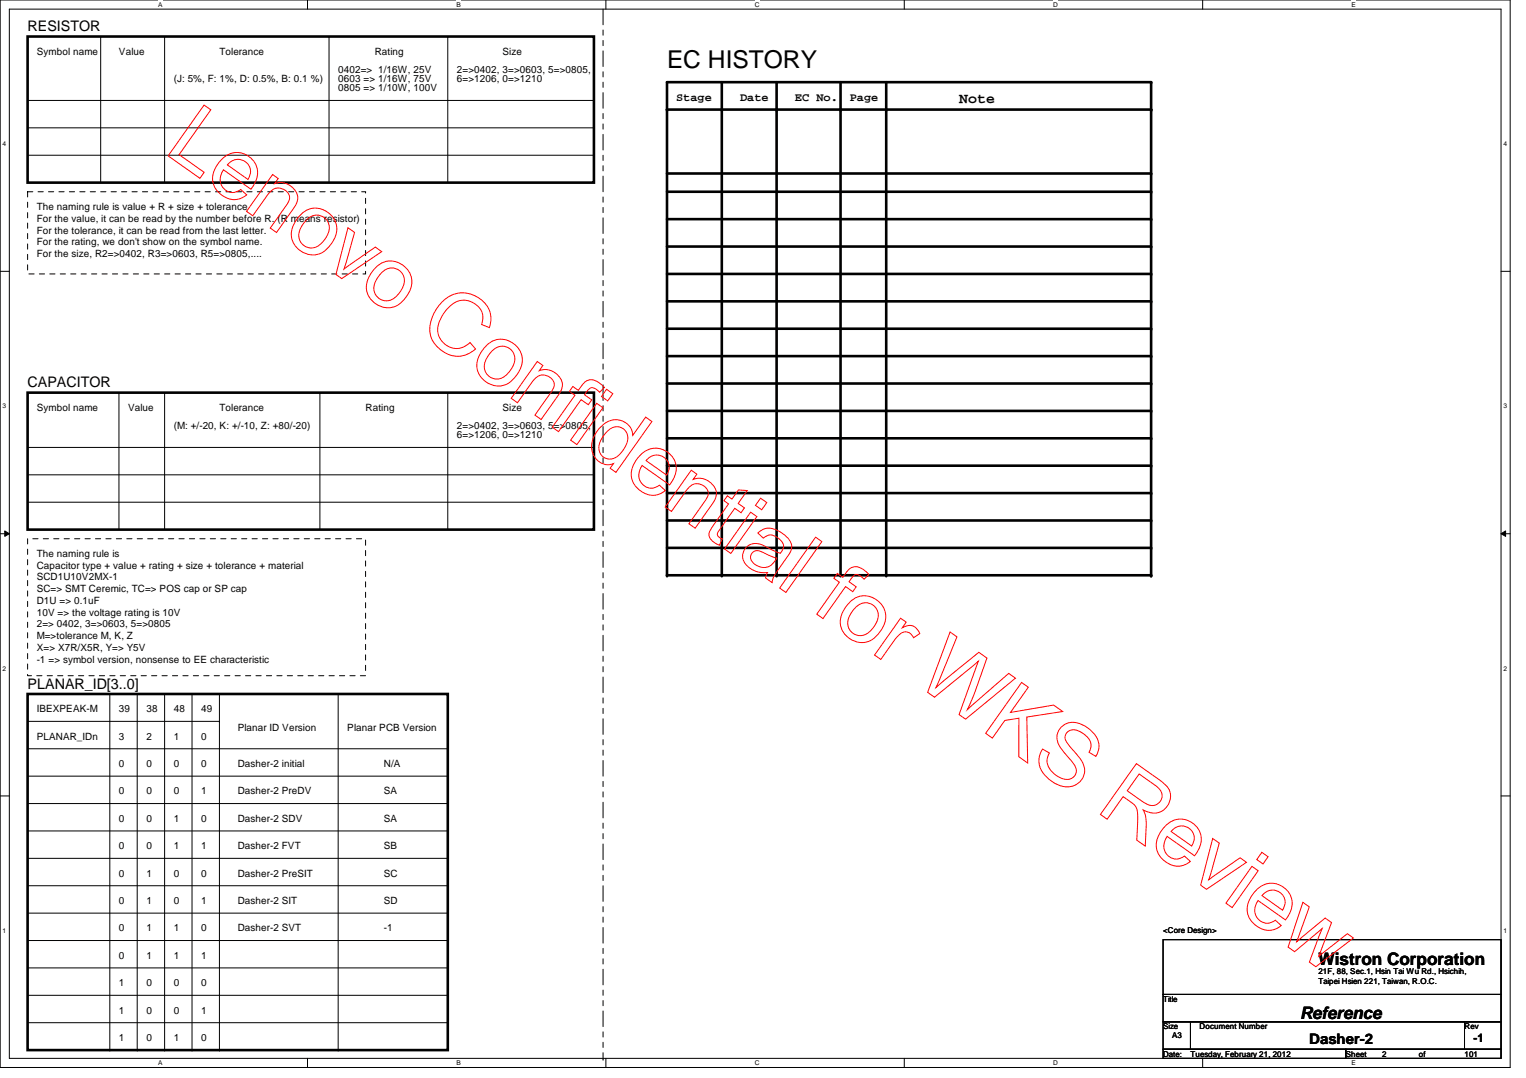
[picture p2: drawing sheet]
<svg xmlns="http://www.w3.org/2000/svg" width="297mm" height="210mm" viewBox="0 0 297 210" stroke-linecap="round" stroke-linejoin="round" font-family="sans-serif">
<path d="M0 0h294v207.9h-294zM1.8 1.8h290.4v204.3h-290.4z" fill="none" stroke="#000" stroke-width=".19"/>
<g fill="#fff">
<path d="M30.8 .2h.8v1.4h-.8z"/>
<path d="M30.8 206.2h.8v1.4h-.8z"/>
</g>
<path d="M59.9 0v1.8M59.9 206.1v1.8" fill="none" stroke="#000" stroke-width=".19"/>
<g fill="#fff">
<path d="M88.9 .2h.8v1.4h-.8z"/>
<path d="M88.9 206.2h.8v1.4h-.8z"/>
</g>
<path d="M117.9 0v1.8M117.9 206.1v1.8" fill="none" stroke="#000" stroke-width=".19"/>
<g fill="#fff">
<path d="M146.9 .2h.9v1.4h-.9z"/>
<path d="M146.9 206.2h.9v1.4h-.9z"/>
</g>
<path d="M176 0v1.8M176 206.1v1.8" fill="none" stroke="#000" stroke-width=".19"/>
<g fill="#fff">
<path d="M205 .2h.9v1.4h-.9z"/>
<path d="M205 206.2h.9v1.4h-.9z"/>
</g>
<path d="M234.1 0v1.8M234.1 206.1v1.8" fill="none" stroke="#000" stroke-width=".19"/>
<g fill="#fff">
<path d="M263.1 .2h.8v1.4h-.8z"/>
<path d="M263.1 206.2h.8v1.4h-.8z"/>
<path d="M.5 27.3h.7v1.4h-.7z"/>
<path d="M292.6 27.3h.7v1.4h-.7z"/>
<path d="M.5 78.4h.7v1.4h-.7z"/>
<path d="M292.6 78.4h.7v1.4h-.7z"/>
</g>
<path d="M0 52.8h1.8M292.2 52.8h1.8" fill="none" stroke="#000" stroke-width=".19"/>
<g fill="#fff">
<path d="M.5 129.5h.7v1.4h-.7z"/>
<path d="M292.6 129.5h.7v1.4h-.7z"/>
</g>
<path d="M0 103.9h1.8M.9 103.4l.9 .5-.9 .5zM292.2 103.9l.9-.5v1zM292.2 103.9h1.8" fill="none" stroke="#000" stroke-width=".19"/>
<path d="M.9 103.4l.9 .5-.9 .5zM292.2 103.9l.9-.5v1z" fill="#000"/>
<g fill="#fff">
<path d="M.5 180.5h.7v1.4h-.7z"/>
<path d="M292.6 180.5h.7v1.4h-.7z"/>
</g>
<g fill="none" stroke="#000" stroke-width=".19">
<path d="M5.4 19.6h110.2M19.6 7.1h.1M19.6 7.1v28.5M32 7.1h.1M32 7.1v28.5M64 7.1h.1M64 7.1v28.5M87.2 7.1h.1M87.2 7.1v28.5M115.6 19.6h.1M5.4 24.9h110.2M5.4 30.2h110.2"/>
<path d="M115.6 24.9h.1M115.6 30.2h.1M23.2 76.5h.1M23.2 76.5v26.6M32 76.5h.1M32 76.5v26.6M62.3 76.5h.1M62.3 76.5v26.6M87.2 76.5h.1M87.2 76.5v26.6M5.4 97.8h110.2M5.4 87.1h110.2"/>
<path d="M5.4 92.5h110.2M115.6 97.8h.1M115.6 87.1h.1M115.6 92.5h.1M21.4 135.1v69.4M26.7 135.1v69.4M32 135.1v69.4M37.4 135.1v69.4M42.7 135.1v69.4M65.8 135.1v69.4M0 155h1.8M5.4 140.5h37.3"/>
<path d="M5.4 151.1h81.8M5.4 156.5h81.8M5.4 145.8h81.8M42.7 140.5h.1M87.2 151.1h.1M87.2 156.5h.1M87.2 145.8h.1M292.2 155h1.8M5.4 167.1h81.8M5.4 172.5h81.8M5.4 177.8h81.8M5.4 161.8h81.8"/>
<path d="M87.2 167.1h.1M87.2 172.5h.1M87.2 177.8h.1M87.2 161.8h.1M5.4 183.1h81.8M5.4 188.5h81.8M5.4 193.8h81.8M5.4 199.1h81.8M87.2 183.1h.1M87.2 188.5h.1M87.2 193.8h.1M87.2 199.1h.1"/>
<path d="M226.4 183h65.8v10.6h-65.8zM226.4 193.6h65.8v5.4h-65.8zM226.4 199h5.3v5.3h-5.3zM231.7 199h53.4v5.3h-53.4zM285.1 199h7.1v5.3h-7.1zM21.4 204.5h.1M26.7 204.5h.1M32 204.5h.1M37.4 204.5h.1M42.7 204.5h.1M65.8 204.5h.1M226.4 204.3h35.6v1.8h-35.6z"/>
<path d="M262 204.3h30.2v1.8h-30.2z"/>
</g>
<path d="M117.4 1.8v204.4M117.4 206.2h.1" fill="none" stroke="#000" stroke-width=".19" stroke-dasharray="3 1 1 1 1 1"/>
<g fill="none" stroke="#000" stroke-width=".51">
<path d="M5.4 7.1h110.2v28.5h-110.2zM129.8 16h94.3v96h-94.3zM140.5 16v96M151.2 16v96M163.6 16v96M172.5 16v96M129.8 21.3h94.3M129.8 33.8h94.3M129.8 37.3h94.3M129.8 48h94.3M129.8 53.3h94.3M129.8 42.7h94.3"/>
<path d="M129.8 58.7h94.3M5.4 76.5h110.2v26.6h-110.2zM129.8 64h94.3M129.8 69.3h94.3M129.8 74.7h94.3M129.8 80h94.3M129.8 85.3h94.3M129.8 90.7h94.3M129.8 96h94.3M129.8 101.3h94.3M129.8 106.7h94.3M5.4 135.1h81.8v69.4h-81.8z"/>
</g>
<path d="M5.4 37.3h65.8v16h-65.8zM5.4 104.9h65.8v26.7h-65.8z" fill="none" stroke="#000" stroke-width=".19" stroke-dasharray="1 1 1 1 1 1 1 1"/>
<g fill="#000">
<circle cx="224.1" cy="16" r=".25"/>
<circle cx="129.8" cy="21.3" r=".25"/>
<circle cx="140.5" cy="21.3" r=".25"/>
<circle cx="151.2" cy="21.3" r=".25"/>
<circle cx="163.6" cy="21.3" r=".25"/>
<circle cx="172.5" cy="21.3" r=".25"/>
<circle cx="224.1" cy="21.3" r=".25"/>
<circle cx="224.1" cy="33.8" r=".25"/>
<circle cx="224.1" cy="37.3" r=".25"/>
<circle cx="224.1" cy="48" r=".25"/>
<circle cx="224.1" cy="53.3" r=".25"/>
<circle cx="224.1" cy="42.7" r=".25"/>
<circle cx="224.1" cy="58.7" r=".25"/>
<circle cx="224.1" cy="74.7" r=".25"/>
<circle cx="224.1" cy="64" r=".25"/>
<circle cx="224.1" cy="69.3" r=".25"/>
<circle cx="224.1" cy="90.7" r=".25"/>
<circle cx="224.1" cy="96" r=".25"/>
<circle cx="224.1" cy="80" r=".25"/>
<circle cx="224.1" cy="85.3" r=".25"/>
<circle cx="129.8" cy="112" r=".25"/>
<circle cx="140.5" cy="112" r=".25"/>
<circle cx="151.2" cy="112" r=".25"/>
<circle cx="163.6" cy="112" r=".25"/>
<circle cx="172.5" cy="112" r=".25"/>
<circle cx="224.1" cy="101.3" r=".25"/>
<circle cx="224.1" cy="112" r=".25"/>
<circle cx="224.1" cy="106.7" r=".25"/>
</g>
<g fill="none" stroke="#f00" stroke-width=".19">
<path d="M39.7 20.5l1.3 .9-6.1 8.7 4.8 3.5-.8 1.1-6.2-4.3zM43.3 30.9a4 4 0 0 1 5.6 0 4 4 0 0 1 .2 5.6l-.3 .3-5.3-3.7a2.62 2.62 0 0 0-.4 2.9 2.62 2.62 0 0 0 2.6 1.4l1.2-.5 1.1 1a4.1 4.1 0 0 1-6.6-3.1 5.7 5.7 0 0 1 1.9-3.9zM44.6 31.8a2.44 2.44 0 0 1 3.3-.2 2.44 2.44 0 0 1 .4 3.3l-4-2.8zM53.1 34l1.1 .8-.8 1a3.4 3.4 0 0 1 4.5 3l-.5 1.3-3.6 5.2-1.2-.9 3.1-4.3a1.93 1.93 0 0 0 .6-2.2 1.93 1.93 0 0 0-1.8-1.3 2.36 2.36 0 0 0-2.5 1.5l-2.8 3.9-1.2-.8zM58.6 41.7a4.1 4.1 0 0 1 5.7 0 4.1 4.1 0 0 1 .3 5.7 4.1 4.1 0 0 1-6.1 1.5 4.1 4.1 0 0 1-.7-6.2zM59.8 42.7a2.53 2.53 0 0 1 3.5-.1 2.53 2.53 0 0 1 .3 3.5 3.4 3.4 0 0 1-3.4 2.2 2.59 2.59 0 0 1-1.5-4.2zM67.7 44.3l1.3 1-2 7.1 6.1-4.3 1.2 .9-7.8 5.2-1.1-.8zM73.2 52a4.1 4.1 0 0 1 5.7 0 4.1 4.1 0 0 1 .3 5.6 4.1 4.1 0 0 1-6 1.6 4.1 4.1 0 0 1-.8-6.2zM74.4 53a2.53 2.53 0 0 1 3.6-.2 2.53 2.53 0 0 1 .2 3.6 3.4 3.4 0 0 1-3.4 2.1 2.59 2.59 0 0 1-1.5-4.1zM85.9 58.9a5.5 5.5 0 0 1 5.9-1.6 5.5 5.5 0 0 1 3.8 4.7l-.3 1.8-1.6-.6a3.6 3.6 0 0 0-.7-3.7 3.6 3.6 0 0 0-3.6-.9 6.6 6.6 0 0 0-4.1 6.3 3.7 3.7 0 0 0 6.2 1.8l1.1 1.3a5.1 5.1 0 0 1-7.4-.4 5.3 5.3 0 0 1-.7-6.7zM94.7 67.2a4.1 4.1 0 0 1 5.7 0 4.1 4.1 0 0 1 .3 5.7 4.1 4.1 0 0 1-6 1.5 4.1 4.1 0 0 1-.8-6.2zM95.9 68.2a2.53 2.53 0 0 1 3.6-.1 2.53 2.53 0 0 1 .2 3.5 3.4 3.4 0 0 1-3.4 2.2 2.59 2.59 0 0 1-1.5-4.2z"/>
<path d="M104.6 70.4l1.1 .8-.7 1a3.4 3.4 0 0 1 4.5 3l-.6 1.3-3.6 5.2-1.2-.9 3.1-4.3a1.93 1.93 0 0 0 .6-2.2 1.93 1.93 0 0 0-1.8-1.3 2.36 2.36 0 0 0-2.5 1.5l-2.8 3.9-1.2-.8zM111.5 75.3l1.1 .7 .5-.7a2.24 2.24 0 0 1 3.8-.6l.8 .7-1 1a1.79 1.79 0 0 0-1.8-.8l-1.1 1.3 1.4 1-.7 .9-1.4-1-4.4 6.2-1.2-.8 4.4-6.2-1.1-.8zM116.1 78.5l1.3 .9-5.1 7.2-1.2-.9zM118.1 75.8l1.2 .9-1 1.4-1.2-.9zM116.8 83.2a3.5 3.5 0 0 1 3.6-1.4 3.5 3.5 0 0 1 2.7 2.6l.1 .4 2.5-3.6 1.2 .9-7 9.9-1.1-.8 .6-.9a3.3 3.3 0 0 1-4.2-4.1l.5-1.3zM118.3 83.9a2.27 2.27 0 0 1 3.1-.4 2.27 2.27 0 0 1 .5 3.2 4.2 4.2 0 0 1-3 2.7 2.27 2.27 0 0 1-2.1-1.2 2.27 2.27 0 0 1 .1-2.4l.6-.9zM124.8 88.5a4 4 0 0 1 5.6 0 4 4 0 0 1 .2 5.6l-.3 .3-5.3-3.8a2.62 2.62 0 0 0-.4 3 2.62 2.62 0 0 0 2.6 1.4l1.2-.5 1.1 1a4.1 4.1 0 0 1-6.6-3.2 5.7 5.7 0 0 1 1.9-3.8zM126.1 89.4a2.44 2.44 0 0 1 3.3-.2 2.44 2.44 0 0 1 .4 3.3l-4-2.8zM134.6 91.6l1 .7-.7 1a3.4 3.4 0 0 1 4.5 3l-.5 1.4-3.6 5.1-1.2-.8 3.1-4.4a1.93 1.93 0 0 0 .6-2.1 1.93 1.93 0 0 0-1.8-1.3 2.36 2.36 0 0 0-2.5 1.5l-2.8 3.9-1.2-.9zM141.6 96.5l.9 .7 1.2-1.8 1.8 .1-1.8 2.5 1.2 .9-.7 .9-1.2-.8-2.9 4.2a.92 .92 0 0 0-.5 .9 .92 .92 0 0 0 .8 .8l.2 .1-.6 1.2a2.49 2.49 0 0 1-2-2.4l.6-1.1 3.2-4.6-.9-.6zM146.1 99.7l1.2 .9-5 7.2-1.3-.9zM148 97l1.3 .9-1 1.4-1.2-.9z"/>
<path d="M146.5 107.6a1.6 1.6 0 0 1 2 0l2.7 1.1a2.74 2.74 0 0 1-2.8 1.8 2.32 2.32 0 0 1-2.3-2.3zM147.5 103.8a3.2 3.2 0 0 1 4.4-.2 3.5 3.5 0 0 1 2.2 3.1l-.5 1.1-1.6 2.4a6.9 6.9 0 0 0-1.7 3.2l-1.3-.9 .4-1a4.4 4.4 0 0 1-4.8-2.9 2.63 2.63 0 0 1 1.3-2.5 2.63 2.63 0 0 1 2.8 .2l3.2 1.4a1.75 1.75 0 0 0-.5-3 1.94 1.94 0 0 0-2.8 .1zM158.8 104.6l1.2 .9-7 9.9-1.2-.9zM163 111.7l1.1 .7 .5-.7a2.24 2.24 0 0 1 3.7-.6l.8 .7-.9 1a1.79 1.79 0 0 0-1.8-.8l-1.1 1.3 1.4 1-.7 .9-1.4-1-4.4 6.2-1.2-.8 4.4-6.2-1.1-.8zM165.5 117.2a4.1 4.1 0 0 1 5.6 0 4.1 4.1 0 0 1 .3 5.6 4.1 4.1 0 0 1-6 1.6 4.1 4.1 0 0 1-.8-6.2zM166.7 118.2a2.53 2.53 0 0 1 3.5-.2 2.53 2.53 0 0 1 .2 3.6 3.4 3.4 0 0 1-3.3 2.1 2.59 2.59 0 0 1-1.5-4.1zM175.3 120.4l1.1 .7-.8 1.1a2.13 2.13 0 0 1 3.4 1.2l-1.2 .8a1.72 1.72 0 0 0-1.5-1.2 1.72 1.72 0 0 0-1.6 .9l-3.3 4.5-1.2-.9zM184.9 123.1l1.4 .9-4.1 9.9 8.3-6.9 1.6 1.1-2.6 7.3-1.2 2.8 8-7.1 1.4 1-9.7 7.9-1.3-.9 3.7-10.4-8.5 7.1-1.3-1zM198.9 132.9l1.3 .9-3.5 4.9 8.4-1.4 1.8 1.2-7 1.1 .1 9-1.7-1.3v-7.5l-2.7 .5-2.4 3.4-1.3-.9zM206.5 141.7a3.6 3.6 0 0 1 4.8-.3 4.4 4.4 0 0 1 2.6 4.4l-.6 1.5-1.3-.8a2.49 2.49 0 0 0-1.1-3.6 2.35 2.35 0 0 0-3.1-.4 1.61 1.61 0 0 0 .1 2.5l.9 1a6.7 6.7 0 0 1 2.3 4 3.5 3.5 0 0 1-5.4 2.7 5.4 5.4 0 0 1-3.5-4.7l.2-.9 .5-1.2 1.4 .7a2.97 2.97 0 0 0 .9 4.1 2.98 2.98 0 0 0 3.6 .7 1.83 1.83 0 0 0 .1-2.8l-.5-.6a8.6 8.6 0 0 1-2.6-4.1 2.77 2.77 0 0 1 .7-2.2zM221.2 148.7l4.4 3.1a4.1 4.1 0 0 1 2.3 3.2 3.3 3.3 0 0 1-1.9 3 3.3 3.3 0 0 1-3.5-.3 5.5 5.5 0 0 1 .6 3.1l-.2 3.9-1.6-1.1 .2-4.6a2.78 2.78 0 0 0-1.4-2.8l-1.5-1.1-3.1 4.4-1.3-.9zM221.7 150.7l3.2 2.2a2.1 2.1 0 0 1 1 3.1 2.12 2.12 0 0 1-3.2 .3l-3.3-2.3z"/>
<path d="M227 160.7a4 4 0 0 1 5.6 0 4 4 0 0 1 .2 5.6l-.3 .3-5.3-3.7a2.62 2.62 0 0 0-.4 2.9 2.62 2.62 0 0 0 2.6 1.4l1.2-.5 1.1 1a4.1 4.1 0 0 1-6.6-3.1 5.7 5.7 0 0 1 1.9-3.9zM228.3 161.6a2.44 2.44 0 0 1 3.3-.2 2.44 2.44 0 0 1 .4 3.3l-4-2.8zM236.1 163.3l1.2 .9-2 7.1 6.1-4.3 1.2 .9-7.8 5.3-1.1-.8zM243.7 168.7l1.2 .9-5.1 7.1-1.2-.8zM244.7 173.2a4 4 0 0 1 5.6 0 4 4 0 0 1 .2 5.6l-.3 .3-5.3-3.8a2.62 2.62 0 0 0-.4 3 2.62 2.62 0 0 0 2.6 1.4l1.2-.5 1.1 1a4.1 4.1 0 0 1-6.6-3.1 5.7 5.7 0 0 1 1.9-3.9zM245.6 166l1.2 .8-1 1.4-1.2-.8zM245.9 174.1a2.44 2.44 0 0 1 3.4-.2 2.44 2.44 0 0 1 .4 3.3l-4.1-2.8zM253.6 175.7l1.3 .9-2.5 6.8 5.5-4.6 1.3 .8-2.5 6.6 5.6-4.4 1.1 .8-7.3 5.6-1.2-.9 2.5-6.5-5.4 4.5-1.3-.9z"/>
</g>
<text font-size="4.8" x="129.8" y="13.2">EC HISTORY</text>
<g font-size="3.3">
<text x="256.6" y="187.9">Wistron Corporation</text>
<text x="253.1" y="198.5">Reference</text>
</g>
<g font-size="2.8">
<text x="5.4" y="6.1">RESISTOR</text>
<text x="186.7" y="20.2">Note</text>
<text x="5.4" y="75.4">CAPACITOR</text>
<text x="5.4" y="134.1">PLANAR_ID[3..0]</text>
<text x="254.8" y="203.4">Dasher-2</text>
</g>
<g font-size="2.3">
<text x="131.6" y="19.6">Stage</text>
<text x="144.1" y="19.6">Date</text>
<text x="154.7" y="19.6">EC No.</text>
<text x="165.4" y="19.6">Page</text>
<text x="286.8" y="202.9">-1</text>
</g>
<g font-size="1.9">
<text x="7.2" y="10.7">Symbol name</text>
<text x="23.2" y="10.7">Value</text>
<text x="42.7" y="10.7">Tolerance</text>
<text x="72.9" y="10.7">Rating</text>
<text x="97.8" y="10.7">Size</text>
<text x="33.8" y="16">(J: 5%, F: 1%, D: 0.5%, B: 0.1 %)</text>
<text x="65.8" y="16">0603 =&gt; 1/16W, 75V</text>
<text x="65.8" y="14.2">0402=&gt; 1/16W, 25V</text>
<text x="65.8" y="17.8">0805 =&gt; 1/10W, 100V</text>
<text x="88.9" y="16">6=&gt;1206, 0=&gt;1210</text>
<text x="88.9" y="14.2">2=&gt;0402, 3=&gt;0603, 5=&gt;0805,</text>
<text x="7.2" y="40.9">The naming rule is value + R + size + tolerance</text>
<text x="7.2" y="45.5">For the tolerance, it can be read from the last letter.</text>
<text x="7.2" y="47.8">For the rating, we don't show on the symbol name.</text>
<text x="7.2" y="43.2">For the value, it can be read by the number before R. (R means resistor)</text>
<text x="7.2" y="50">For the size, R2=&gt;0402, R3=&gt;0603, R5=&gt;0805,....</text>
<text x="7.2" y="80">Symbol name</text>
<text x="24.9" y="80">Value</text>
<text x="33.8" y="83.6">(M: +/-20, K: +/-10, Z: +80/-20)</text>
<text x="42.7" y="80">Tolerance</text>
<text x="71.2" y="80">Rating</text>
<text x="88.9" y="83.6">2=&gt;0402, 3=&gt;0603, 5=&gt;0805,</text>
<text x="97.8" y="80">Size</text>
<text x="88.9" y="85.3">6=&gt;1206, 0=&gt;1210</text>
<text x="7.2" y="108.5">The naming rule is</text>
<text x="7.2" y="110.7">Capacitor type + value + rating + size + tolerance + material</text>
<text x="7.2" y="113">SCD1U10V2MX-1</text>
<text x="7.2" y="115.3">SC=&gt; SMT Ceremic, TC=&gt; POS cap or SP cap</text>
<text x="7.2" y="117.6">D1U =&gt; 0.1uF</text>
<text x="7.2" y="119.9">10V =&gt; the voltage rating is 10V</text>
<text x="7.2" y="122.2">2=&gt; 0402, 3=&gt;0603, 5=&gt;0805</text>
<text x="7.2" y="124.5">M=&gt;tolerance M, K, Z</text>
<text x="7.2" y="126.7">X=&gt; X7R/X5R, Y=&gt; Y5V</text>
<text x="7.2" y="129">-1 =&gt; symbol version, nonsense to EE characteristic</text>
<text x="7.2" y="138.7">IBEXPEAK-M</text>
<text x="23.2" y="138.7">39</text>
<text x="28.5" y="138.7">38</text>
<text x="33.8" y="138.7">48</text>
<text x="39.2" y="138.7">49</text>
<text x="46.3" y="142.2">Planar ID Version</text>
<text x="67.6" y="142.2">Planar PCB Version</text>
<text x="7.2" y="144">PLANAR_IDn</text>
<text x="23.2" y="144">3</text>
<text x="23.2" y="149.4">0</text>
<text x="28.5" y="144">2</text>
<text x="28.5" y="149.4">0</text>
<text x="33.8" y="144">1</text>
<text x="33.8" y="149.4">0</text>
<text x="39.2" y="149.4">0</text>
<text x="39.2" y="144">0</text>
<text x="46.3" y="149.4">Dasher-2 initial</text>
<text x="74.7" y="149.4">N/A</text>
<text x="23.2" y="154.7">0</text>
<text x="28.5" y="154.7">0</text>
<text x="33.8" y="154.7">0</text>
<text x="39.2" y="154.7">1</text>
<text x="46.3" y="154.7">Dasher-2 PreDV</text>
<text x="74.7" y="154.7">SA</text>
<text x="23.2" y="160">0</text>
<text x="28.5" y="160">0</text>
<text x="33.8" y="160">1</text>
<text x="39.2" y="160">0</text>
<text x="46.3" y="160">Dasher-2 SDV</text>
<text x="74.7" y="160">SA</text>
<text x="23.2" y="165.4">0</text>
<text x="28.5" y="165.4">0</text>
<text x="33.8" y="165.4">1</text>
<text x="39.2" y="165.4">1</text>
<text x="46.3" y="165.4">Dasher-2 FVT</text>
<text x="74.7" y="165.4">SB</text>
<text x="23.2" y="170.7">0</text>
<text x="28.5" y="170.7">1</text>
<text x="33.8" y="170.7">0</text>
<text x="39.2" y="170.7">0</text>
<text x="46.3" y="170.7">Dasher-2 PreSIT</text>
<text x="74.7" y="170.7">SC</text>
<text x="23.2" y="176">0</text>
<text x="28.5" y="176">1</text>
<text x="33.8" y="176">0</text>
<text x="39.2" y="176">1</text>
<text x="46.3" y="176">Dasher-2 SIT</text>
<text x="74.7" y="176">SD</text>
<text x="23.2" y="181.4">0</text>
<text x="28.5" y="181.4">1</text>
<text x="33.8" y="181.4">1</text>
<text x="39.2" y="181.4">0</text>
<text x="46.3" y="181.4">Dasher-2 SVT</text>
<text x="74.7" y="181.4">-1</text>
<text x="23.2" y="186.7">0</text>
<text x="28.5" y="186.7">1</text>
<text x="33.8" y="186.7">1</text>
<text x="39.2" y="186.7">1</text>
<text x="23.2" y="192">1</text>
<text x="23.2" y="197.4">1</text>
<text x="28.5" y="192">0</text>
<text x="28.5" y="197.4">0</text>
<text x="33.8" y="192">0</text>
<text x="33.8" y="197.4">0</text>
<text x="39.2" y="192">0</text>
<text x="39.2" y="197.4">1</text>
<text x="23.2" y="202.7">1</text>
<text x="28.5" y="202.7">0</text>
<text x="33.8" y="202.7">1</text>
<text x="39.2" y="202.7">0</text>
</g>
<g font-size="1.6">
<text x="226.4" y="181.7">&lt;Core Design&gt;</text>
<text x="256.6" y="189.7">21F, 88, Sec.1, Hsin Tai Wu Rd., Hsichih,</text>
<text x="256.6" y="191.6">Taipei Hsien 221, Taiwan, R.O.C.</text>
<text x="226.4" y="195.1">Title</text>
<text x="226.4" y="200.4">Size</text>
<text x="228.2" y="202.2">A3</text>
<text x="233.5" y="200.4">Document Number</text>
<text x="285.1" y="200.4">Rev</text>
<text x="226.4" y="205.7">Date:</text>
<text x="231.7" y="205.7">Tuesday, February 21, 2012</text>
<text x="262" y="205.7">Sheet</text>
<text x="269.1" y="205.7">2</text>
<text x="276.2" y="205.7">of</text>
<text x="285.1" y="205.7">101</text>
</g>
<g font-size="1.3">
<text x="30.8" y="1.3">A</text>
<text x="88.9" y="1.3">B</text>
<text x="146.9" y="1.3">C</text>
<text x="205" y="1.3">D</text>
<text x="263.1" y="1.3">E</text>
<text x=".5" y="28.4">4</text>
<text x="292.6" y="28.4">4</text>
<text x=".5" y="79.5">3</text>
<text x="292.6" y="79.5">3</text>
<text x=".5" y="130.6">2</text>
<text x="292.6" y="130.6">2</text>
<text x=".5" y="181.7">1</text>
<text x="292.6" y="181.7">1</text>
<text x="30.8" y="207.4">A</text>
<text x="88.9" y="207.4">B</text>
<text x="146.9" y="207.4">C</text>
<text x="205" y="207.4">D</text>
<text x="263.1" y="207.4">E</text>
</g>
</svg>
